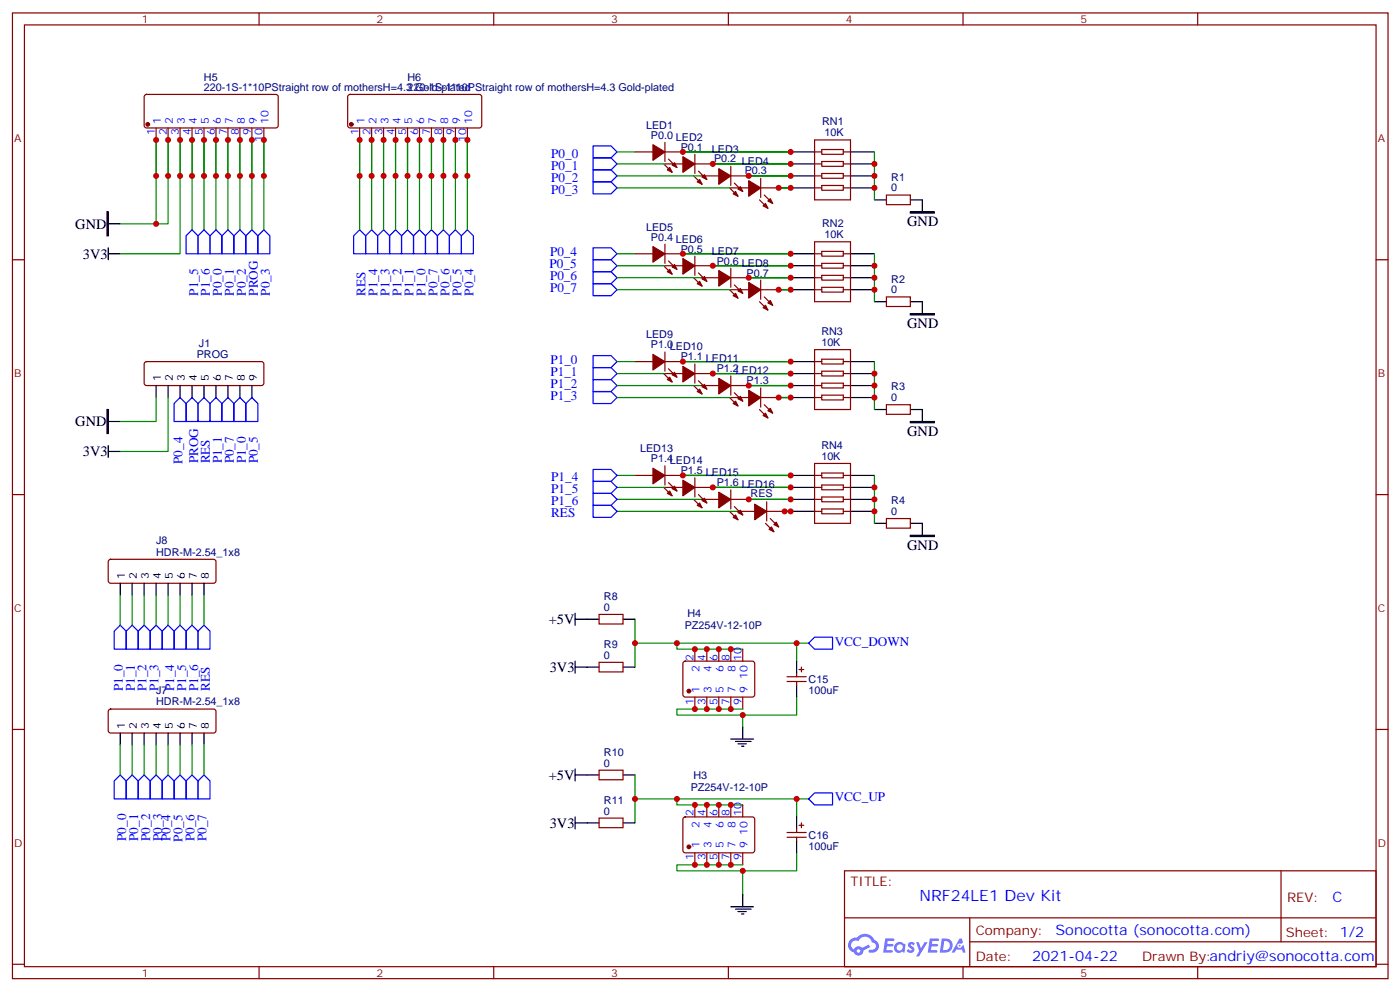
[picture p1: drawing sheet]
<svg xmlns="http://www.w3.org/2000/svg" width="413mm" height="292mm" viewBox="0 0 413 292" stroke-linecap="round" stroke-linejoin="round" font-family="sans-serif">
<g fill="none" stroke="#870000" stroke-width=".35">
<path d="M3.7 3.8h405.3v284.3h-405.3zM7.2 7.3h398.3v277.3h-398.3zM76.3 3.8v3.5M145.5 3.8v3.5M214.6 3.8v3.5M283.8 3.8v3.5M352.9 3.8v3.5M3.7 76.5h3.5M405.5 76.5h3.5M3.7 145.6h3.5M405.5 145.6h3.5M3.7 214.8h3.5"/>
<path d="M405.5 214.8h3.5M248.8 256.4h156.7v28.2h-156.7zM377.5 256.4v20.9M248.9 270.2h156.5M285.8 277.3h119.6M285.8 270.2v14.2M3.7 283.9h3.5M76.3 284.6v3.5M145.5 284.6v3.5M214.6 284.6v3.5M283.8 284.6v3.5M352.9 284.6v3.5"/>
<path d="M405.5 283.9h3.5"/>
</g>
<g fill="#5487ff">
<path d="M267.8 277.6a1.22 1.22 0 0 1 1.8 .2l-.4 .6a.47 .47 0 0 0-.4-.4 .47 .47 0 0 0-.5 .2l.2 .2a1.14 1.14 0 0 1 .8 1.8 1.14 1.14 0 0 1-2 0l-.2-.2 .5-.6 .7 .5a.29 .29 0 0 0 .4-.3 .29 .29 0 0 0-.3-.3 1.04 1.04 0 0 1-.6-1.7z"/>
<path d="M260.8 276.3h2.4l.3 .2-.1 .5-1.8 .1-.2 .8h1.6l.3 .4-.4 .4h-1.6l-.1 1.1h1.7l.2 .3-.2 .3-2.7 .1z"/>
<path d="M274 276.3h2.3l.4 .2-.2 .5-1.8 .1-.1 .8h1.5l.3 .4-.3 .4h-1.6l-.2 1.1h1.7l.2 .3-.2 .3-2.6 .1z"/>
<path d="M282.7 276.3h.7l.4 1.3-.6 .3a.69 .69 0 0 0-1.1 .3 .69 .69 0 0 0 .5 .9 .69 .69 0 0 0 .9-.6l.4-.2 .6 2.2h-.8l-.2-.9h-1.7l-.5 .9h-.9z"/>
<path d="M270 277.4h.7l.7 1.8 1.1-1.8h.8l-2.5 4.2h-.9l1-1.5z"/>
<path d="M277.5 276.3l-.6 4.2h1.4a2.11 2.11 0 0 0 2.4-2.1 2.11 2.11 0 0 0-2.5-2.1zM278.2 277.1a1.39 1.39 0 0 1 1.7 1.4 1.39 1.39 0 0 1-1.8 1.3h-.2z"/>
<path d="M263.8 277.9a1.54 1.54 0 0 0 0 2.2 1.54 1.54 0 0 0 2.1 .1l.6 .3 .3-2.3-.1-.3h-.5a1.49 1.49 0 0 0-2.4 0zM264.1 278.9a.95 .95 0 0 1 1.9 0 .95 .95 0 0 1-1.9 0z"/>
<path d="M250.6 276.7a2.18 2.18 0 0 0 1 3.7 1.44 1.44 0 0 0 1.7 .9 1.44 1.44 0 0 0 1.1-1.4l2-1.1-.4-.7-1.9 1a1.47 1.47 0 0 0-2.5 .4 1.39 1.39 0 0 1-.6-1.9 1.39 1.39 0 0 1 2-.5 2.12 2.12 0 0 1 2.1-1.3 2.12 2.12 0 0 1 1.9 1.7 1.14 1.14 0 0 1 1.1 1.4 1.14 1.14 0 0 1-1.6 .7 .43 .43 0 0 0-.6 .4 .43 .43 0 0 0 .4 .5 1.98 1.98 0 0 0 2.6-1.2 1.98 1.98 0 0 0-1.3-2.6 3.1 3.1 0 0 0-5.2-.6l-.9 .1zM252.4 280a.55 .55 0 0 1 1.1 0 .55 .55 0 0 1-1.1 0z"/>
<circle cx="282.8" cy="278.4" r=".26"/>
</g>
<path d="M31.5 62.4h.4v7h-.4zM268.3 62.4h7v.3h-7zM268.3 92.4h7v.3h-7zM31.5 120.6h.4v7h-.4zM268.3 124.1h7v.4h-7zM268.3 157.6h7v.4h-7z" fill="#000" stroke="#000" stroke-width=".35"/>
<g fill="none" stroke="#000" stroke-width=".35">
<path d="M233 44.7h7M233 48.3h7M233 51.8h7M233 55.3h7M250.6 44.7h7.1M250.6 48.3h7.1M250.6 51.8h7.1M250.6 55.3h7.1M257.7 58.8h3.5M268.3 58.8h3.5v3.6M31.9 65.9h3.5M31.9 74.7h3.5"/>
<path d="M31.9 73v3.5M233 74.7h7M233 78.2h7M250.6 74.7h7.1M250.6 78.2h7.1M233 81.8h7M233 85.3h7M250.6 81.8h7.1M250.6 85.3h7.1M257.7 88.8h3.5M268.3 88.8h3.5v3.6M46 113.5v3.6"/>
<path d="M49.5 113.5v3.6M53.1 113.5v3.6M56.6 113.5v3.6M60.1 113.5v3.6M63.6 113.5v3.6M67.2 113.5v3.6M70.7 113.5v3.6M74.2 113.5v3.6M233 106.5h7M233 110h7M233 113.5h7M233 117.1h7"/>
<path d="M250.6 106.5h7.1M250.6 110h7.1M250.6 113.5h7.1M250.6 117.1h7.1M31.9 131.2v3.5M31.9 124.1h3.5M31.9 132.9h3.5M233 140h7M250.6 140h7.1M257.7 120.6h3.5M268.3 120.6h3.5v3.5M233 143.5h7"/>
<path d="M233 147h7M233 150.6h7M250.6 143.5h7.1M250.6 147h7.1M250.6 150.6h7.1M257.7 154.1h3.5M268.3 154.1h3.5v3.5M35.4 171.7v3.6M38.9 171.7v3.6M42.5 171.7v3.6M46 171.7v3.6M49.5 171.7v3.6"/>
<path d="M53.1 171.7v3.6M56.6 171.7v3.6M60.1 171.7v3.6M169.5 180.6v3.5M169.5 194.7v3.5M169.5 196.4h7M169.5 182.3h7M183.6 196.4h3.5M183.6 182.3h3.5M234.7 194.7v3.5M35.4 215.8v3.6M38.9 215.8v3.6"/>
<path d="M42.5 215.8v3.6M46 215.8v3.6M49.5 215.8v3.6M53.1 215.8v3.6M56.6 215.8v3.6M60.1 215.8v3.6M215.3 217.6h6.7M216.7 218.3h4.6M217.5 219h2.4M218.5 219.7h.7M218.9 214.1v3.5M234.7 201.7v3.5"/>
<path d="M169.5 226.4v3.5M169.5 228.2h7M183.6 228.2h3.5M169.5 242.3h7M169.5 240.5v3.6M183.6 242.3h3.5M234.7 240.5v3.6M234.7 247.6v3.5M215.3 267h6.7M216.7 267.7h4.6M217.5 268.4h2.4M218.5 269.1h.7"/>
<path d="M218.9 263.5v3.5"/>
</g>
<g fill="none" stroke="#008700" stroke-width=".35">
<path d="M46 51.8v-10.6v24.7h-10.6M49.5 51.8v-10.6v24.7h-3.5M53.1 51.8v-10.6v33.5h-17.7M56.6 41.2v26.5M60.1 41.2v26.5M63.6 41.2v26.5M67.2 41.2v26.5M70.7 41.2v26.5M74.2 41.2v26.5M77.8 41.2v26.5M106 41.2v26.5M109.5 41.2v26.5"/>
<path d="M113 41.2v26.5M116.6 41.2v26.5M120.1 41.2v26.5M123.6 41.2v26.5M127.1 41.2v26.5M130.7 41.2v26.5M134.2 41.2v26.5M137.7 41.2v26.5M181.8 55.3h33.5M181.8 51.8h24.7M181.8 44.7h5.3M181.8 48.3h14.1"/>
<path d="M201.2 44.7h31.8M210 48.3h23M220.6 51.8h12.4M229.4 55.3h3.6M257.7 44.7v14.1M181.8 74.7h5.3M181.8 78.2h14.1M201.2 74.7h31.8M210 78.2h23M257.7 74.7v14.1M181.8 85.3h33.5M181.8 81.8h24.7"/>
<path d="M220.6 81.8h12.4M229.4 85.3h3.6M46 117.1v7h-10.6M49.5 117.1v15.8h-14.1M181.8 117.1h33.5M181.8 113.5h24.7M181.8 106.5h5.3M181.8 110h14.1M201.2 106.5h31.8M210 110h23M220.6 113.5h12.4M229.4 117.1h3.6"/>
<path d="M257.7 106.5v14.1M181.8 140h5.3M201.2 140h31.8M257.7 140v14.1M181.8 150.6h35.3M181.8 147h24.7M181.8 143.5h14.1M210 143.5h23M220.6 147h12.4M231.2 150.6h1.8M35.4 175.3v8.8M38.9 175.3v8.8"/>
<path d="M42.5 175.3v8.8M46 175.3v8.8M49.5 175.3v8.8M53.1 175.3v8.8M56.6 175.3v8.8M60.1 175.3v8.8M187.1 189.4h47.6M187.1 182.3v14.1M199.5 189.4v1.7h19.4M238.3 189.4h-3.6v5.3M35.4 219.4v8.8M38.9 219.4v8.8"/>
<path d="M42.5 219.4v8.8M46 219.4v8.8M49.5 219.4v8.8M53.1 219.4v8.8M56.6 219.4v8.8M60.1 219.4v8.8M218.9 208.8h-19.4v1.7h19.4v3.6M234.7 205.2v5.3h-15.8M187.1 235.2h47.6M187.1 228.2v14.1M199.5 235.2v1.8h19.4M238.3 235.2h-3.6v5.3"/>
<path d="M218.9 254.6h-19.4v1.8h19.4v7.1M234.7 251.1v5.3h-15.8"/>
</g>
<g fill="none" stroke="#00f" stroke-width=".35">
<path d="M174.8 43h5.3l1.7 1.7-1.7 1.8h-5.3zM174.8 46.5h5.3l1.7 1.8-1.7 1.7h-5.3zM174.8 50h5.3l1.7 1.8-1.7 1.8h-5.3zM174.8 53.6h5.3l1.7 1.7-1.7 1.8h-5.3zM56.6 67.7l1.7 1.7v5.3h-3.5v-5.3zM60.1 67.7l1.8 1.7v5.3h-3.6v-5.3zM61.9 69.4l1.7-1.7 1.8 1.7v5.3h-3.5zM67.2 67.7l1.7 1.7v5.3h-3.5v-5.3zM70.7 67.7l1.8 1.7v5.3h-3.6v-5.3zM74.2 67.7l1.8 1.7v5.3h-3.5v-5.3zM77.8 67.7l1.7 1.7v5.3h-3.5v-5.3zM104.2 69.4l1.8-1.7 1.7 1.7v5.3h-3.5z"/>
<path d="M109.5 67.7l1.8 1.7v5.3h-3.6v-5.3zM113 67.7l1.8 1.7v5.3h-3.5v-5.3zM116.6 67.7l1.7 1.7v5.3h-3.5v-5.3zM120.1 67.7l1.7 1.7v5.3h-3.5v-5.3zM123.6 67.7l1.8 1.7v5.3h-3.6v-5.3zM127.1 67.7l1.8 1.7v5.3h-3.5v-5.3zM130.7 67.7l1.7 1.7v5.3h-3.5v-5.3zM134.2 67.7l1.8 1.7v5.3h-3.6v-5.3zM137.7 67.7l1.8 1.7v5.3h-3.5v-5.3zM174.8 73h5.3l1.7 1.7-1.7 1.8h-5.3zM174.8 76.5h5.3l1.7 1.7-1.7 1.8h-5.3zM174.8 80h5.3l1.7 1.8-1.7 1.7h-5.3z"/>
<path d="M174.8 83.5h5.3l1.7 1.8-1.7 1.8h-5.3zM51.3 118.8l1.8-1.7 1.7 1.7v5.3h-3.5zM56.6 117.1l1.7 1.7v5.3h-3.5v-5.3zM60.1 117.1l1.8 1.7v5.3h-3.6v-5.3zM63.6 117.1l1.8 1.7v5.3h-3.5v-5.3zM67.2 117.1l1.7 1.7v5.3h-3.5v-5.3zM70.7 117.1l1.8 1.7v5.3h-3.6v-5.3zM74.2 117.1l1.8 1.7v5.3h-3.5v-5.3zM174.8 104.7h5.3l1.7 1.8-1.7 1.7h-5.3zM174.8 108.2h5.3l1.7 1.8-1.7 1.8h-5.3zM174.8 111.8h5.3l1.7 1.7-1.7 1.8h-5.3zM174.8 115.3h5.3l1.7 1.8-1.7 1.7h-5.3z"/>
<path d="M174.8 138.2h5.3l1.7 1.8-1.7 1.7h-5.3zM174.8 148.8h5.3l1.7 1.8-1.7 1.7h-5.3zM174.8 141.7h5.3l1.7 1.8-1.7 1.8h-5.3zM174.8 145.3h5.3l1.7 1.7-1.7 1.8h-5.3zM33.7 185.8l1.7-1.7 1.8 1.7v5.3h-3.5zM37.2 185.8l1.7-1.7 1.8 1.7v5.3h-3.5zM40.7 185.8l1.8-1.7 1.7 1.7v5.3h-3.5zM46 184.1l1.8 1.7v5.3h-3.6v-5.3zM49.5 184.1l1.8 1.7v5.3h-3.5v-5.3zM53.1 184.1l1.7 1.7v5.3h-3.5v-5.3zM56.6 184.1l1.7 1.7v5.3h-3.5v-5.3zM60.1 184.1l1.8 1.7v5.3h-3.6v-5.3z"/>
<path d="M238.3 189.4l1.7-1.8h5.3v3.5h-5.3zM35.4 228.2l1.8 1.7v5.3h-3.5v-5.3zM38.9 228.2l1.8 1.7v5.3h-3.5v-5.3zM42.5 228.2l1.7 1.7v5.3h-3.5v-5.3zM46 228.2l1.8 1.7v5.3h-3.6v-5.3zM47.8 229.9l1.7-1.7 1.8 1.7v5.3h-3.5zM51.3 229.9l1.8-1.7 1.7 1.7v5.3h-3.5zM54.8 229.9l1.8-1.7 1.7 1.7v5.3h-3.5zM58.3 229.9l1.8-1.7 1.8 1.7v5.3h-3.6zM238.3 235.2l1.7-1.7h5.3v3.5h-5.3z"/>
</g>
<g fill="none" stroke="#870000" stroke-width=".35">
<path d="M42.7 28l.5-.2 38.4 .1 .4 .6v8.5l-.2 .5-.5 .2h-38.1l-.5-.3-.2-.4v-8.5zM46 37.7v3.5M49.5 37.7v3.5M53.1 37.7v3.5M56.6 37.7v3.5M60.1 37.7v3.5M63.6 37.7v3.5M67.2 37.7v3.5M70.7 37.7v3.5M74.2 37.7v3.5M77.8 37.7v3.5M102.7 28l.5-.2 38.3 .1 .5 .6v8.5l-.3 .5-.4 .2h-38.1l-.5-.3-.3-.4v-8.5z"/>
<path d="M106 37.7v3.5M109.5 37.7v3.5M113 37.7v3.5M116.6 37.7v3.5M120.1 37.7v3.5M123.6 37.7v3.5M127.1 37.7v3.5M130.7 37.7v3.5M134.2 37.7v3.5M137.7 37.7v3.5M187.1 44.7h5.3M195.6 48.3l2.4 2.4"/>
<path d="M195.9 44.7h5.3M195.9 48.3h5.3M195.9 41.9v5.7M197 46.8l2.5 2.5M204.4 51.8l2.5 2.5M204.8 48.3h5.2M204.8 45.4v5.7M205.8 50.4l2.5 2.4M206.5 51.8h5.3M215 55.3l2.5 2.5M215.3 55.3h5.3M215.3 51.8h5.3"/>
<path d="M215.3 49v5.6M216.4 53.9l2.5 2.5M223.8 58.8l2.5 2.5M224.2 55.3h5.2M224.2 52.5v5.6M225.2 57.4l2.5 2.5M240 55.3h2.1M240 41.2h10.6v17.6h-10.6zM240 44.7h2.1M240 51.8h2.1M240 48.3h2.1M242.1 44h6.4v1.4h-6.4z"/>
<path d="M242.1 47.6h6.4v1.4h-6.4zM242.1 51.1h6.4v1.4h-6.4zM242.1 54.6h6.4v1.4h-6.4zM248.5 55.3h2.1M248.5 44.7h2.1M248.5 51.8h2.1M248.5 48.3h2.1M261.2 57.4h7.1v2.9h-7.1zM187.1 74.7h5.3M195.6 78.2l2.4 2.5M195.9 71.9v5.6M195.9 74.7h5.3"/>
<path d="M195.9 78.2h5.3M197 76.8l2.5 2.5M204.8 75.4v5.7M204.8 78.2h5.2M215.3 79v5.6M240 71.2h10.6v17.6h-10.6zM240 74.7h2.1M240 78.2h2.1M242.1 74h6.4v1.4h-6.4zM242.1 77.5h6.4v1.5h-6.4zM248.5 74.7h2.1M248.5 78.2h2.1"/>
<path d="M204.4 81.8l2.5 2.4M205.8 80.4l2.5 2.4M206.5 81.8h5.3M215 85.3l2.5 2.5M215.3 85.3h5.3M215.3 81.8h5.3M216.4 83.9l2.5 2.5M223.8 88.8l2.5 2.5M224.2 82.5v5.6M224.2 85.3h5.2M225.2 87.4l2.5 2.5M240 85.3h2.1"/>
<path d="M240 81.8h2.1M242.1 81.1h6.4v1.4h-6.4zM242.1 84.6h6.4v1.4h-6.4zM248.5 85.3h2.1M248.5 81.8h2.1M261.2 87.4h7.1v2.8h-7.1zM42.7 106.7l.5-.2h33.8l.5 .2 .3 .5v5.6l-.3 .5-.5 .2h-33.8l-.5-.2-.2-.5v-5.6zM187.1 106.5h5.3M195.6 110l2.4 2.5M195.9 103.6v5.7M195.9 106.5h5.3M195.9 110h5.3"/>
<path d="M197 108.6l2.5 2.5M204.4 113.5l2.5 2.5M204.8 107.2v5.6M204.8 110h5.2M205.8 112.1l2.5 2.5M206.5 113.5h5.3M215 117.1l2.5 2.4M215.3 110.7v5.6M215.3 117.1h5.3M215.3 113.5h5.3M216.4 115.6l2.5 2.5M224.2 114.2v5.7"/>
<path d="M224.2 117.1h5.2M225.2 119.2l2.5 2.4M240 102.9h10.6v17.7h-10.6zM240 117.1h2.1M240 106.5h2.1M240 113.5h2.1M240 110h2.1M242.1 105.8h6.4v1.4h-6.4zM242.1 109.3h6.4v1.4h-6.4zM242.1 112.8h6.4v1.4h-6.4zM242.1 116.3h6.4v1.5h-6.4zM248.5 117.1h2.1"/>
<path d="M248.5 106.5h2.1M248.5 113.5h2.1M248.5 110h2.1M261.2 119.2h7.1v2.8h-7.1zM187.1 140h5.3M195.9 137.2v5.6M195.9 140h5.3M223.8 120.6l2.5 2.4M240 136.5h10.6v17.6h-10.6zM240 140h2.1M242.1 139.3h6.4v1.4h-6.4zM248.5 140h2.1"/>
<path d="M195.6 143.5l2.4 2.5M195.9 143.5h5.3M197 142.1l2.5 2.5M204.4 147l2.5 2.5M204.8 140.7v5.6M204.8 143.5h5.2M205.8 145.6l2.5 2.5M206.5 147h5.3M215 150.6l2.5 2.4M215.3 144.2v5.7M215.3 147h5.3M216.4 149.2l2.5 2.4"/>
<path d="M217.1 150.6h5.3M225.6 154.1l2.4 2.5M225.9 150.6h5.3M225.9 147.7v5.7M227 152.7l2.4 2.5M240 150.6h2.1M240 147h2.1M240 143.5h2.1M242.1 142.8h6.4v1.4h-6.4zM242.1 146.3h6.4v1.4h-6.4zM242.1 149.9h6.4v1.4h-6.4zM248.5 150.6h2.1"/>
<path d="M248.5 147h2.1M248.5 143.5h2.1M261.2 152.7h7.1v2.8h-7.1zM32.1 164.9l.5-.2h30.3l.5 .2 .2 .5v5.6l-.2 .5-.5 .2h-30.3l-.5-.2-.2-.5v-5.6zM176.5 180.9h7.1v2.8h-7.1zM176.5 195h7.1v2.8h-7.1zM201.5 194.9l.4-.2h20.1l.4 .7-.1 9.4-.6 .4h-20l-.5-.7v-9.1zM204.8 191.1v3.6M208.3 191.1v3.6M211.8 191.1v3.6M215.3 191.1v3.6M218.9 191.1v3.6"/>
<path d="M231.9 199.2h5.7M234.7 198.2v1M235.4 197.1h1.5M236.1 196.4v1.4M32.1 209l.5-.2h30.3l.5 .2 .2 .5v5.6l-.2 .5-.5 .2h-30.3l-.5-.2-.2-.5v-5.6zM204.8 205.2v3.6M208.3 205.2v3.6M211.8 205.2v3.6M215.3 205.2v3.6M218.9 205.2v3.6M231.9 200.7h5.7M234.7 200.7v1"/>
<path d="M176.5 226.8h7.1v2.8h-7.1zM204.8 237v3.5M208.3 237v3.5M211.8 237v3.5M215.3 237v3.5M218.9 237v3.5M176.5 240.9h7.1v2.8h-7.1zM201.5 240.7l.4-.2 20.1 .1 .4 .6-.1 9.5-.6 .4-20-.1-.5-.6v-9.2zM204.8 251.1v3.5M208.3 251.1v3.5M211.8 251.1v3.5M215.3 251.1v3.5"/>
<path d="M218.9 251.1v3.5M231.9 245.1h5.7M231.9 246.5h5.7M234.7 244.1v1M234.7 246.5v1.1M235.4 243h1.5M236.1 242.3v1.4"/>
</g>
<g fill="#870000" stroke="#870000" stroke-width=".35">
<path d="M198.8 47.9l.7 1.4-1.5-.7z"/>
<path d="M196.6 50l.7-.7 .7 1.4z"/>
<path d="M192.4 42.6l3.5 2.1-3.5 2.5z"/>
<path d="M206.9 52.1l.7-.7 .7 1.4z"/>
<path d="M205.5 53.6l.7-.8 .7 1.5z"/>
<path d="M201.2 46.1l3.6 2.2-3.6 2.4z"/>
<path d="M217.5 55.7l.7-.7 .7 1.4z"/>
<path d="M216 57.1l.7-.7 .8 1.4z"/>
<path d="M211.8 49.7l3.5 2.1-3.5 2.5z"/>
<path d="M226.3 59.2l.7-.7 .7 1.4z"/>
<path d="M224.9 60.6l.7-.7 .7 1.4z"/>
<path d="M220.6 53.2l3.6 2.1-3.6 2.5z"/>
<path d="M198 78.6l.8-.7 .7 1.4z"/>
<path d="M196.6 80l.7-.7 .7 1.4z"/>
<path d="M192.4 72.6l3.5 2.1-3.5 2.5z"/>
<path d="M206.9 82.1l.7-.7 .7 1.4z"/>
<path d="M205.5 83.5l.7-.7 .7 1.4z"/>
<path d="M201.2 76.1l3.6 2.1-3.6 2.5z"/>
<path d="M217.5 85.7l.7-.8 .7 1.5z"/>
<path d="M216 87.1l.7-.7 .8 1.4z"/>
<path d="M211.8 79.7l3.5 2.1-3.5 2.4z"/>
<path d="M226.3 89.2l.7-.7 .7 1.4z"/>
<path d="M224.9 90.6l.7-.7 .7 1.4z"/>
<path d="M220.6 83.2l3.6 2.1-3.6 2.5z"/>
<path d="M198 110.3l.8-.7 .7 1.5z"/>
<path d="M196.6 111.8l.7-.7 .7 1.4z"/>
<path d="M192.4 104.4l3.5 2.1-3.5 2.4z"/>
<path d="M206.9 113.9l.7-.7 .7 1.4z"/>
<path d="M205.5 115.3l.7-.7 .7 1.4z"/>
<path d="M201.2 107.9l3.6 2.1-3.6 2.5z"/>
<path d="M217.5 117.4l.7-.7 .7 1.4z"/>
<path d="M216 118.8l.7-.7 .8 1.4z"/>
<path d="M211.8 111.4l3.5 2.1-3.5 2.5z"/>
<path d="M226.3 120.9l.7-.7 .7 1.4z"/>
<path d="M224.9 122.3l.7-.7 .7 1.4z"/>
<path d="M220.6 114.9l3.6 2.2-3.6 2.4z"/>
<path d="M198 143.9l.8-.7 .7 1.4z"/>
<path d="M196.6 145.3l.7-.7 .7 1.4z"/>
<path d="M192.4 137.9l3.5 2.1-3.5 2.5z"/>
<path d="M206.9 147.4l.7-.7 .7 1.4z"/>
<path d="M205.5 148.8l.7-.7 .7 1.4z"/>
<path d="M201.2 141.4l3.6 2.1-3.6 2.5z"/>
<path d="M218.2 150.2l.7 1.4-1.4-.7z"/>
<path d="M216 152.3l.7-.7 .8 1.4z"/>
<path d="M211.8 144.9l3.5 2.1-3.5 2.5z"/>
<path d="M228 154.4l.7-.7 .7 1.5z"/>
<path d="M226.6 155.9l.7-.7 .7 1.4z"/>
<path d="M222.4 148.4l3.5 2.2-3.5 2.4z"/>
<circle cx="203" cy="249.3" r=".53"/>
<circle cx="203" cy="203.5" r=".53"/>
<circle cx="43.5" cy="36.6" r=".53"/>
<circle cx="103.5" cy="36.6" r=".53"/>
</g>
<g fill="#c00">
<circle cx="46" cy="65.9" r=".88"/>
<circle cx="233" cy="55.3" r=".88"/>
<circle cx="233" cy="51.8" r=".88"/>
<circle cx="233" cy="48.3" r=".88"/>
<circle cx="233" cy="44.7" r=".88"/>
<circle cx="257.7" cy="48.3" r=".88"/>
<circle cx="257.7" cy="51.8" r=".88"/>
<circle cx="257.7" cy="55.3" r=".88"/>
<circle cx="233" cy="85.3" r=".88"/>
<circle cx="233" cy="81.8" r=".88"/>
<circle cx="233" cy="78.2" r=".88"/>
<circle cx="233" cy="74.7" r=".88"/>
<circle cx="257.7" cy="78.2" r=".88"/>
<circle cx="257.7" cy="81.8" r=".88"/>
<circle cx="257.7" cy="85.3" r=".88"/>
<circle cx="233" cy="117.1" r=".88"/>
<circle cx="233" cy="113.5" r=".88"/>
<circle cx="233" cy="110" r=".88"/>
<circle cx="233" cy="106.5" r=".88"/>
<circle cx="257.7" cy="110" r=".88"/>
<circle cx="257.7" cy="113.5" r=".88"/>
<circle cx="257.7" cy="117.1" r=".88"/>
<circle cx="233" cy="150.6" r=".88"/>
<circle cx="233" cy="147" r=".88"/>
<circle cx="233" cy="143.5" r=".88"/>
<circle cx="233" cy="140" r=".88"/>
<circle cx="257.7" cy="143.5" r=".88"/>
<circle cx="257.7" cy="147" r=".88"/>
<circle cx="257.7" cy="150.6" r=".88"/>
<circle cx="201.2" cy="44.7" r=".88"/>
<circle cx="210" cy="48.3" r=".88"/>
<circle cx="220.6" cy="51.8" r=".88"/>
<circle cx="229.4" cy="55.3" r=".88"/>
<circle cx="201.2" cy="74.7" r=".88"/>
<circle cx="210" cy="78.2" r=".88"/>
<circle cx="229.4" cy="85.3" r=".88"/>
<circle cx="220.6" cy="81.8" r=".88"/>
<circle cx="201.2" cy="106.5" r=".88"/>
<circle cx="210" cy="110" r=".88"/>
<circle cx="220.6" cy="113.5" r=".88"/>
<circle cx="229.4" cy="117.1" r=".88"/>
<circle cx="201.2" cy="140" r=".88"/>
<circle cx="210" cy="143.5" r=".88"/>
<circle cx="220.6" cy="147" r=".88"/>
<circle cx="231.2" cy="150.6" r=".88"/>
<circle cx="199.5" cy="235.2" r=".88"/>
<circle cx="234.7" cy="235.2" r=".88"/>
<circle cx="199.5" cy="189.4" r=".88"/>
<circle cx="234.7" cy="189.4" r=".88"/>
<circle cx="204.8" cy="191.1" r=".88"/>
<circle cx="208.3" cy="191.1" r=".88"/>
<circle cx="211.8" cy="191.1" r=".88"/>
<circle cx="215.3" cy="191.1" r=".88"/>
<circle cx="215.3" cy="208.8" r=".88"/>
<circle cx="211.8" cy="208.8" r=".88"/>
<circle cx="208.3" cy="208.8" r=".88"/>
<circle cx="204.8" cy="208.8" r=".88"/>
<circle cx="204.8" cy="237" r=".88"/>
<circle cx="208.3" cy="237" r=".88"/>
<circle cx="211.8" cy="237" r=".88"/>
<circle cx="215.3" cy="237" r=".88"/>
<circle cx="215.3" cy="254.6" r=".88"/>
<circle cx="211.8" cy="254.6" r=".88"/>
<circle cx="208.3" cy="254.6" r=".88"/>
<circle cx="204.8" cy="254.6" r=".88"/>
<circle cx="218.9" cy="210.5" r=".88"/>
<circle cx="218.9" cy="256.4" r=".88"/>
<circle cx="187.1" cy="189.4" r=".88"/>
<circle cx="187.1" cy="235.2" r=".88"/>
<circle cx="46" cy="51.8" r=".88"/>
<circle cx="49.5" cy="51.8" r=".88"/>
<circle cx="53.1" cy="51.8" r=".88"/>
<circle cx="56.6" cy="51.8" r=".88"/>
<circle cx="60.1" cy="51.8" r=".88"/>
<circle cx="63.6" cy="51.8" r=".88"/>
<circle cx="67.2" cy="51.8" r=".88"/>
<circle cx="70.7" cy="51.8" r=".88"/>
<circle cx="74.2" cy="51.8" r=".88"/>
<circle cx="77.8" cy="51.8" r=".88"/>
<circle cx="46" cy="41.2" r=".88"/>
<circle cx="49.5" cy="41.2" r=".88"/>
<circle cx="53.1" cy="41.2" r=".88"/>
<circle cx="56.6" cy="41.2" r=".88"/>
<circle cx="60.1" cy="41.2" r=".88"/>
<circle cx="63.6" cy="41.2" r=".88"/>
<circle cx="67.2" cy="41.2" r=".88"/>
<circle cx="70.7" cy="41.2" r=".88"/>
<circle cx="74.2" cy="41.2" r=".88"/>
<circle cx="77.8" cy="41.2" r=".88"/>
<circle cx="106" cy="51.8" r=".88"/>
<circle cx="109.5" cy="51.8" r=".88"/>
<circle cx="113" cy="51.8" r=".88"/>
<circle cx="116.6" cy="51.8" r=".88"/>
<circle cx="120.1" cy="51.8" r=".88"/>
<circle cx="123.6" cy="51.8" r=".88"/>
<circle cx="127.1" cy="51.8" r=".88"/>
<circle cx="130.7" cy="51.8" r=".88"/>
<circle cx="134.2" cy="51.8" r=".88"/>
<circle cx="137.7" cy="51.8" r=".88"/>
<circle cx="106" cy="41.2" r=".88"/>
<circle cx="109.5" cy="41.2" r=".88"/>
<circle cx="113" cy="41.2" r=".88"/>
<circle cx="116.6" cy="41.2" r=".88"/>
<circle cx="120.1" cy="41.2" r=".88"/>
<circle cx="123.6" cy="41.2" r=".88"/>
<circle cx="127.1" cy="41.2" r=".88"/>
<circle cx="130.7" cy="41.2" r=".88"/>
<circle cx="134.2" cy="41.2" r=".88"/>
<circle cx="137.7" cy="41.2" r=".88"/>
</g>
<text font-size="4.6" fill="#00f" x="270.9" y="265.4">NRF24LE1 Dev Kit</text>
<g font-size="4.2">
<text x="22.2" y="67.3">GND</text>
<text x="267.3" y="66.7">GND</text>
<text x="24.4" y="76.1">3V3</text>
<text x="267.3" y="96.7">GND</text>
<text x="22.2" y="125.5">GND</text>
<text x="267.3" y="128.4">GND</text>
<text x="24.4" y="134.3">3V3</text>
<text x="267.3" y="161.9">GND</text>
<text x="161.7" y="183.7">+5V</text>
<text x="162" y="197.8">3V3</text>
<text x="161.7" y="229.6">+5V</text>
<text x="162" y="243.7">3V3</text>
</g>
<g font-size="4.2" fill="#00f">
<text x="392.6" y="265.7">C</text>
<text x="311" y="275.2">Sonocotta (sonocotta.com)</text>
<text x="304.1" y="283">2021-04-22</text>
</g>
<g font-size="3.9" fill="#00f">
<text x="162.4" y="46.5">P0_0</text>
<text x="162.4" y="50">P0_1</text>
<text x="162.4" y="53.6">P0_2</text>
<text x="162.4" y="57.1">P0_3</text>
<text x="162.1" y="75.5">P0_4</text>
<text x="161.9" y="79">P0_5</text>
<text x="162.1" y="82.5">P0_6</text>
<text x="58.3" y="87.1" transform="rotate(-90 58.3 87.1)">P1_5</text>
<text x="61.9" y="87.1" transform="rotate(-90 61.9 87.1)">P1_6</text>
<text x="65.4" y="87.1" transform="rotate(-90 65.4 87.1)">P0_0</text>
<text x="68.9" y="87.1" transform="rotate(-90 68.9 87.1)">P0_1</text>
<text x="72.5" y="87.1" transform="rotate(-90 72.5 87.1)">P0_2</text>
<text x="76" y="87.1" transform="rotate(-90 76 87.1)">PROG</text>
<text x="79.5" y="87.1" transform="rotate(-90 79.5 87.1)">P0_3</text>
<text x="107.7" y="87.1" transform="rotate(-90 107.7 87.1)">RES</text>
<text x="111.3" y="87.1" transform="rotate(-90 111.3 87.1)">P1_4</text>
<text x="114.8" y="87.1" transform="rotate(-90 114.8 87.1)">P1_3</text>
<text x="118.3" y="87.1" transform="rotate(-90 118.3 87.1)">P1_2</text>
<text x="121.8" y="87.1" transform="rotate(-90 121.8 87.1)">P1_1</text>
<text x="125.4" y="87.1" transform="rotate(-90 125.4 87.1)">P1_0</text>
<text x="128.9" y="87.1" transform="rotate(-90 128.9 87.1)">P0_7</text>
<text x="132.4" y="87.1" transform="rotate(-90 132.4 87.1)">P0_6</text>
<text x="136" y="87.1" transform="rotate(-90 136 87.1)">P0_5</text>
<text x="139.5" y="87.1" transform="rotate(-90 139.5 87.1)">P0_4</text>
<text x="162.1" y="86.1">P0_7</text>
<text x="162.2" y="107.2">P1_0</text>
<text x="162.2" y="110.7">P1_1</text>
<text x="162.2" y="114.3">P1_2</text>
<text x="162.2" y="117.8">P1_3</text>
<text x="53.8" y="136.6" transform="rotate(-90 53.8 136.6)">P0_4</text>
<text x="58.3" y="136.5" transform="rotate(-90 58.3 136.5)">PROG</text>
<text x="61.9" y="136.5" transform="rotate(-90 61.9 136.5)">RES</text>
<text x="65.4" y="136.5" transform="rotate(-90 65.4 136.5)">P1_1</text>
<text x="68.9" y="136.5" transform="rotate(-90 68.9 136.5)">P0_7</text>
<text x="72.5" y="136.5" transform="rotate(-90 72.5 136.5)">P1_0</text>
<text x="76" y="136.5" transform="rotate(-90 76 136.5)">P0_5</text>
<text x="162.4" y="141.7">P1_4</text>
<text x="162.4" y="145.3">P1_5</text>
<text x="162.4" y="148.8">P1_6</text>
<text x="162.4" y="152.3">RES</text>
<text x="246" y="190.1">VCC_DOWN</text>
<text x="36.2" y="203.5" transform="rotate(-90 36.2 203.5)">P1_0</text>
<text x="39.7" y="203.5" transform="rotate(-90 39.7 203.5)">P1_1</text>
<text x="43.2" y="203.5" transform="rotate(-90 43.2 203.5)">P1_2</text>
<text x="46.7" y="203.5" transform="rotate(-90 46.7 203.5)">P1_3</text>
<text x="51.3" y="203.5" transform="rotate(-90 51.3 203.5)">P1_4</text>
<text x="54.8" y="203.5" transform="rotate(-90 54.8 203.5)">P1_5</text>
<text x="58.3" y="203.5" transform="rotate(-90 58.3 203.5)">P1_6</text>
<text x="61.9" y="203.5" transform="rotate(-90 61.9 203.5)">RES</text>
<text x="246" y="235.9">VCC_UP</text>
<text x="37.2" y="247.6" transform="rotate(-90 37.2 247.6)">P0_0</text>
<text x="40.7" y="247.6" transform="rotate(-90 40.7 247.6)">P0_1</text>
<text x="44.2" y="247.6" transform="rotate(-90 44.2 247.6)">P0_2</text>
<text x="47.8" y="247.6" transform="rotate(-90 47.8 247.6)">P0_3</text>
<text x="50.3" y="247.7" transform="rotate(-90 50.3 247.7)">P0_4</text>
<text x="53.8" y="247.8" transform="rotate(-90 53.8 247.8)">P0_5</text>
<text x="57.3" y="247.7" transform="rotate(-90 57.3 247.7)">P0_6</text>
<text x="60.9" y="247.7" transform="rotate(-90 60.9 247.7)">P0_7</text>
</g>
<g font-size="3.9" fill="#800">
<text x="250.6" y="261">TITLE:</text>
<text x="379.2" y="265.7">REV:</text>
<text x="287.5" y="275.2">Company:</text>
<text x="378.9" y="275.8">Sheet: 1/2</text>
<text x="287.5" y="282.9">Date:</text>
<text x="336.6" y="282.9">Drawn By:andriy@sonocotta.com</text>
</g>
<g font-size="3.2" fill="#800">
<text x="41.8" y="6.8">1</text>
<text x="110.9" y="6.8">2</text>
<text x="180.1" y="6.8">3</text>
<text x="249.2" y="6.8">4</text>
<text x="318.3" y="6.8">5</text>
<text x="4.2" y="41.9">A</text>
<text x="406" y="41.9">A</text>
<text x="4.2" y="111.1">B</text>
<text x="406" y="111.1">B</text>
<text x="4.2" y="180.2">C</text>
<text x="406" y="180.2">C</text>
<text x="4.2" y="249.3">D</text>
<text x="406" y="249.3">D</text>
<text x="41.8" y="287.6">1</text>
<text x="110.9" y="287.6">2</text>
<text x="180.1" y="287.6">3</text>
<text x="249.2" y="287.6">4</text>
<text x="318.3" y="287.6">5</text>
</g>
<g font-size="3.2" fill="#000080">
<text x="60.1" y="23.8">H5</text>
<text x="120.1" y="23.8">H6</text>
<text x="60.1" y="26.7">220-1S-1*10PStraight row of mothersH=4.3 Gold-plated</text>
<text x="120.1" y="26.7">220-1S-1*10PStraight row of mothersH=4.3 Gold-plated</text>
<text x="190.4" y="37.9">LED1</text>
<text x="191.8" y="40.9">P0.0 LED2</text>
<text x="242.3" y="36.9">RN1</text>
<text x="243" y="40.1">10K</text>
<text x="200.6" y="44.4">P0.1</text>
<text x="209.8" y="45">LED3</text>
<text x="210.4" y="47.6">P0.2</text>
<text x="218.6" y="48.5">LED4</text>
<text x="219.4" y="51.2">P0.3</text>
<text x="262.6" y="53.2">R1</text>
<text x="262.6" y="56.4">0</text>
<text x="190.4" y="67.9">LED5</text>
<text x="191.8" y="70.8">P0.4 LED6</text>
<text x="242.3" y="66.9">RN2</text>
<text x="243" y="70.1">10K</text>
<text x="200.6" y="74.4">P0.5</text>
<text x="209.8" y="75">LED7</text>
<text x="211.2" y="77.9">P0.6 LED8</text>
<text x="220" y="81.4">P0.7</text>
<text x="262.6" y="83.2">R2</text>
<text x="262.6" y="86.4">0</text>
<text x="190.4" y="99.6">LED9</text>
<text x="242" y="101.9">10K</text>
<text x="242" y="98.7">RN3</text>
<text x="58" y="105.4">PROG</text>
<text x="58.6" y="102.3">J1</text>
<text x="191.8" y="102.6">P1.0LED10</text>
<text x="200.6" y="106.1">P1.1 LED11</text>
<text x="211.2" y="109.6">P1.2LED12</text>
<text x="220" y="113.2">P1.3</text>
<text x="262.6" y="118.1">0</text>
<text x="262.6" y="114.9">R3</text>
<text x="188.6" y="133.2">LED13</text>
<text x="191.8" y="136.1">P1.4LED14</text>
<text x="242" y="135.4">10K</text>
<text x="242" y="132.2">RN4</text>
<text x="200.6" y="139.6">P1.5 LED15</text>
<text x="211.2" y="143.2">P1.6 LED16</text>
<text x="221.2" y="146.4">RES</text>
<text x="262.6" y="148.4">R4</text>
<text x="262.6" y="151.6">0</text>
<text x="46" y="160.3">J8</text>
<text x="46" y="163.6">HDR-M-2.54_1x8</text>
<text x="178" y="179.8">0</text>
<text x="178" y="176.7">R8</text>
<text x="201.8" y="185.2">PZ254V-12-10P</text>
<text x="202.6" y="181.6">H4</text>
<text x="178" y="190.8">R9</text>
<text x="178" y="194">0</text>
<text x="238.3" y="201.1">C15</text>
<text x="46" y="207.7">HDR-M-2.54_1x8</text>
<text x="46" y="204.4">J7</text>
<text x="238.3" y="204.3">100uF</text>
<text x="178" y="225.7">0</text>
<text x="178" y="222.5">R10</text>
<text x="203.6" y="232.8">PZ254V-12-10P</text>
<text x="204.4" y="229.3">H3</text>
<text x="178" y="239.8">0</text>
<text x="178" y="236.6">R11</text>
<text x="238.3" y="250.2">100uF</text>
<text x="238.3" y="247">C16</text>
</g>
<g font-size="3.2" fill="#00f">
<text x="45.6" y="39.9" transform="rotate(-90 45.6 39.9)">1</text>
<text x="47.4" y="36.4" transform="rotate(-90 47.4 36.4)">1</text>
<text x="49.2" y="39.9" transform="rotate(-90 49.2 39.9)">2</text>
<text x="50.9" y="36.4" transform="rotate(-90 50.9 36.4)">2</text>
<text x="52.7" y="39.9" transform="rotate(-90 52.7 39.9)">3</text>
<text x="54.5" y="36.4" transform="rotate(-90 54.5 36.4)">3</text>
<text x="56.2" y="39.9" transform="rotate(-90 56.2 39.9)">4</text>
<text x="58" y="36.4" transform="rotate(-90 58 36.4)">4</text>
<text x="59.8" y="39.9" transform="rotate(-90 59.8 39.9)">5</text>
<text x="61.5" y="36.4" transform="rotate(-90 61.5 36.4)">5</text>
<text x="63.3" y="39.9" transform="rotate(-90 63.3 39.9)">6</text>
<text x="65.1" y="36.4" transform="rotate(-90 65.1 36.4)">6</text>
<text x="66.8" y="39.9" transform="rotate(-90 66.8 39.9)">7</text>
<text x="68.6" y="36.4" transform="rotate(-90 68.6 36.4)">7</text>
<text x="70.3" y="39.9" transform="rotate(-90 70.3 39.9)">8</text>
<text x="72.1" y="36.4" transform="rotate(-90 72.1 36.4)">8</text>
<text x="73.9" y="39.9" transform="rotate(-90 73.9 39.9)">9</text>
<text x="75.6" y="36.4" transform="rotate(-90 75.6 36.4)">9</text>
<text x="77.4" y="41.9" transform="rotate(-90 77.4 41.9)">10</text>
<text x="79.2" y="36.4" transform="rotate(-90 79.2 36.4)">10</text>
<text x="105.6" y="39.9" transform="rotate(-90 105.6 39.9)">1</text>
<text x="107.4" y="36.4" transform="rotate(-90 107.4 36.4)">1</text>
<text x="109.1" y="39.9" transform="rotate(-90 109.1 39.9)">2</text>
<text x="110.9" y="36.4" transform="rotate(-90 110.9 36.4)">2</text>
<text x="112.7" y="39.9" transform="rotate(-90 112.7 39.9)">3</text>
<text x="114.4" y="36.4" transform="rotate(-90 114.4 36.4)">3</text>
<text x="116.2" y="39.9" transform="rotate(-90 116.2 39.9)">4</text>
<text x="118" y="36.4" transform="rotate(-90 118 36.4)">4</text>
<text x="119.7" y="39.9" transform="rotate(-90 119.7 39.9)">5</text>
<text x="121.5" y="36.4" transform="rotate(-90 121.5 36.4)">5</text>
<text x="123.3" y="39.9" transform="rotate(-90 123.3 39.9)">6</text>
<text x="125" y="36.4" transform="rotate(-90 125 36.4)">6</text>
<text x="126.8" y="39.9" transform="rotate(-90 126.8 39.9)">7</text>
<text x="128.6" y="36.4" transform="rotate(-90 128.6 36.4)">7</text>
<text x="130.3" y="39.9" transform="rotate(-90 130.3 39.9)">8</text>
<text x="132.1" y="36.4" transform="rotate(-90 132.1 36.4)">8</text>
<text x="133.8" y="39.9" transform="rotate(-90 133.8 39.9)">9</text>
<text x="135.6" y="36.4" transform="rotate(-90 135.6 36.4)">9</text>
<text x="137.4" y="41.9" transform="rotate(-90 137.4 41.9)">10</text>
<text x="139.1" y="36.4" transform="rotate(-90 139.1 36.4)">10</text>
<text x="204.4" y="194.5" transform="rotate(-90 204.4 194.5)">2</text>
<text x="206.2" y="198" transform="rotate(-90 206.2 198)">2</text>
<text x="207.9" y="194.5" transform="rotate(-90 207.9 194.5)">4</text>
<text x="209.7" y="198" transform="rotate(-90 209.7 198)">4</text>
<text x="211.5" y="194.5" transform="rotate(-90 211.5 194.5)">6</text>
<text x="213.2" y="198" transform="rotate(-90 213.2 198)">6</text>
<text x="215" y="194.5" transform="rotate(-90 215 194.5)">8</text>
<text x="216.7" y="198" transform="rotate(-90 216.7 198)">8</text>
<text x="218.5" y="194.5" transform="rotate(-90 218.5 194.5)">10</text>
<text x="206.2" y="203.9" transform="rotate(-90 206.2 203.9)">1</text>
<text x="209.7" y="203.9" transform="rotate(-90 209.7 203.9)">3</text>
<text x="213.2" y="203.9" transform="rotate(-90 213.2 203.9)">5</text>
<text x="216.7" y="203.9" transform="rotate(-90 216.7 203.9)">7</text>
<text x="220.3" y="203.9" transform="rotate(-90 220.3 203.9)">9</text>
<text x="220.3" y="200" transform="rotate(-90 220.3 200)">10</text>
<text x="204.4" y="207.4" transform="rotate(-90 204.4 207.4)">1</text>
<text x="207.9" y="207.4" transform="rotate(-90 207.9 207.4)">3</text>
<text x="211.5" y="207.4" transform="rotate(-90 211.5 207.4)">5</text>
<text x="215" y="207.4" transform="rotate(-90 215 207.4)">7</text>
<text x="218.5" y="207.4" transform="rotate(-90 218.5 207.4)">9</text>
<text x="204.4" y="240.3" transform="rotate(-90 204.4 240.3)">2</text>
<text x="206.2" y="243.8" transform="rotate(-90 206.2 243.8)">2</text>
<text x="207.9" y="240.3" transform="rotate(-90 207.9 240.3)">4</text>
<text x="209.7" y="243.8" transform="rotate(-90 209.7 243.8)">4</text>
<text x="211.5" y="240.3" transform="rotate(-90 211.5 240.3)">6</text>
<text x="213.2" y="243.8" transform="rotate(-90 213.2 243.8)">6</text>
<text x="215" y="240.3" transform="rotate(-90 215 240.3)">8</text>
<text x="216.7" y="243.8" transform="rotate(-90 216.7 243.8)">8</text>
<text x="218.5" y="240.3" transform="rotate(-90 218.5 240.3)">10</text>
<text x="220.3" y="245.9" transform="rotate(-90 220.3 245.9)">10</text>
<text x="206.2" y="249.8" transform="rotate(-90 206.2 249.8)">1</text>
<text x="209.7" y="249.8" transform="rotate(-90 209.7 249.8)">3</text>
<text x="213.2" y="249.8" transform="rotate(-90 213.2 249.8)">5</text>
<text x="216.7" y="249.8" transform="rotate(-90 216.7 249.8)">7</text>
<text x="220.3" y="249.8" transform="rotate(-90 220.3 249.8)">9</text>
<text x="204.4" y="253.3" transform="rotate(-90 204.4 253.3)">1</text>
<text x="207.9" y="253.3" transform="rotate(-90 207.9 253.3)">3</text>
<text x="211.5" y="253.3" transform="rotate(-90 211.5 253.3)">5</text>
<text x="215" y="253.3" transform="rotate(-90 215 253.3)">7</text>
<text x="218.5" y="253.3" transform="rotate(-90 218.5 253.3)">9</text>
</g>
<g font-size="3.2">
<text x="47.4" y="112.2" transform="rotate(-90 47.4 112.2)">1</text>
<text x="50.9" y="112.2" transform="rotate(-90 50.9 112.2)">2</text>
<text x="54.5" y="112.2" transform="rotate(-90 54.5 112.2)">3</text>
<text x="58" y="112.2" transform="rotate(-90 58 112.2)">4</text>
<text x="61.5" y="112.2" transform="rotate(-90 61.5 112.2)">5</text>
<text x="65.1" y="112.2" transform="rotate(-90 65.1 112.2)">6</text>
<text x="68.6" y="112.2" transform="rotate(-90 68.6 112.2)">7</text>
<text x="72.1" y="112.2" transform="rotate(-90 72.1 112.2)">8</text>
<text x="75.6" y="112.2" transform="rotate(-90 75.6 112.2)">9</text>
<text x="36.8" y="170.4" transform="rotate(-90 36.8 170.4)">1</text>
<text x="40.4" y="170.4" transform="rotate(-90 40.4 170.4)">2</text>
<text x="43.9" y="170.4" transform="rotate(-90 43.9 170.4)">3</text>
<text x="47.4" y="170.4" transform="rotate(-90 47.4 170.4)">4</text>
<text x="50.9" y="170.4" transform="rotate(-90 50.9 170.4)">5</text>
<text x="54.5" y="170.4" transform="rotate(-90 54.5 170.4)">6</text>
<text x="58" y="170.4" transform="rotate(-90 58 170.4)">7</text>
<text x="61.5" y="170.4" transform="rotate(-90 61.5 170.4)">8</text>
<text x="36.8" y="214.5" transform="rotate(-90 36.8 214.5)">1</text>
<text x="40.4" y="214.5" transform="rotate(-90 40.4 214.5)">2</text>
<text x="43.9" y="214.5" transform="rotate(-90 43.9 214.5)">3</text>
<text x="47.4" y="214.5" transform="rotate(-90 47.4 214.5)">4</text>
<text x="50.9" y="214.5" transform="rotate(-90 50.9 214.5)">5</text>
<text x="54.5" y="214.5" transform="rotate(-90 54.5 214.5)">6</text>
<text x="58" y="214.5" transform="rotate(-90 58 214.5)">7</text>
<text x="61.5" y="214.5" transform="rotate(-90 61.5 214.5)">8</text>
</g>
</svg>
